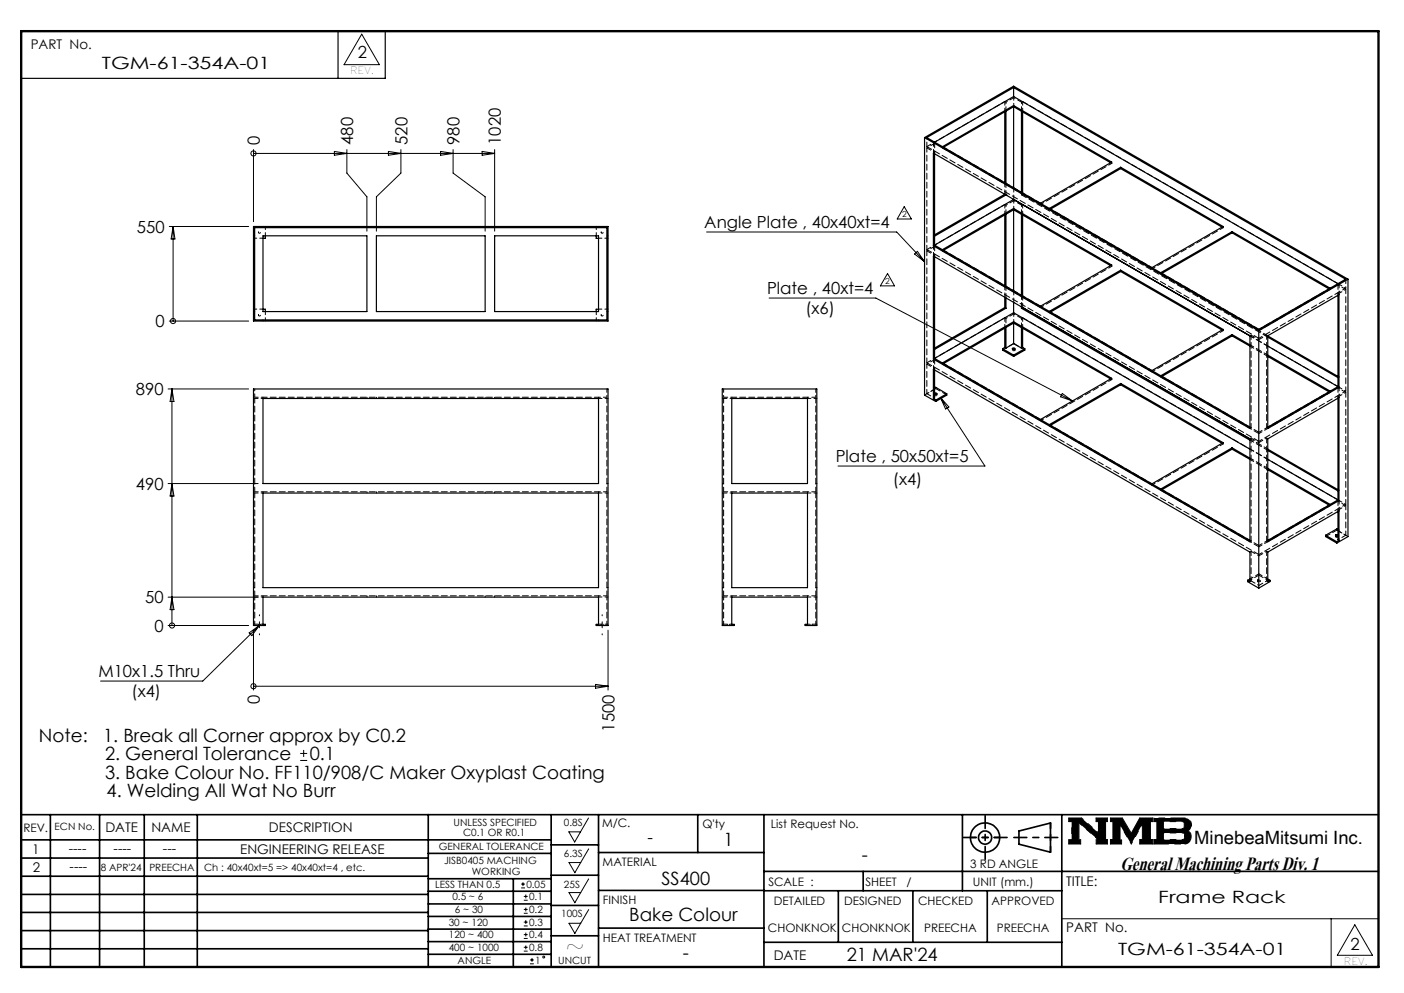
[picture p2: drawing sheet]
<svg xmlns="http://www.w3.org/2000/svg" width="297mm" height="210mm" viewBox="0 0 297 210" stroke-linecap="round" stroke-linejoin="round" font-family="sans-serif">
<path d="M251.3 175.8a1.49 1.49 0 0 0 .7-1.6 1.49 1.49 0 0 0-1.3-1.2" fill="none" stroke="#000" stroke-width=".21" stroke-dasharray="6.3 1.3 1.3 1.3" stroke-dashoffset="6.3" stroke-linecap="butt"/>
<path d="M250.1 173.8l.4 .3M250.2 177.5l.3-.1 .1-.3M250.5 174.9l-.3 .3M250.6 178.5a1.34 1.34 0 0 0 1.2-.8M250.6 176.5l-.1-.3-.3-.1M251.8 177.7l.1-1.2M251.9 176.5l-.2-.5-.4-.2" fill="none" stroke="#000" stroke-width=".21" stroke-dasharray="6.3 1.3 1.3 1.3" stroke-linecap="butt"/>
<g fill="none" stroke="#000" stroke-width=".35">
<path d="M4.5 172.3h287.1M4.5 177.6h112.1M10.7 172.3v32.2M21.1 172.3v32.2M30.5 172.3v32.2M41.7 172.3v32.2M90.6 172.3v32.2M116.6 172.3v32.2M116.6 178.7h10M126.6 172.3v32.2M147.6 172.3v8M161.6 172.3v32.2"/>
<path d="M203.6 172.3v16.1M215.5 175.7l6.7-1.6v6.1l-6.7-1.7zM224.6 172.3v32.2M4.5 185.3h86.1M4.5 181.5h86.1M4.5 189.2h86.1M4.5 193h86.1M4.5 196.8h86.1M90.6 199.1h26M90.6 193.8h26M90.6 188.5h26M90.6 191.2h26"/>
<path d="M90.6 180.5h26M90.6 185.8h26M90.6 196.5h26M108.6 185.8v18.5M116.6 185.1h10M116.6 191.5h10M116.6 197.9h10M126.6 196.3h35M126.6 188.3h35M126.6 180.3h35M161.6 184.3h130M161.6 199.3h63"/>
<path d="M161.6 188.4h63M177.3 188.4v10.9M182.6 184.3v4.1M193.1 188.4v10.9M208.8 188.4v10.9M4.5 200.7h86.1M90.6 201.8h26"/>
<circle cx="208.4" cy="177.1" r="3.1"/>
<circle cx="208.4" cy="177.1" r="1.4"/>
</g>
<g fill="none" stroke="#000" stroke-width=".21">
<path d="M76.5 7.2l3.8 6.5h-7.5zM53.6 32.4h.1M53.6 31.6v15.3M53.6 32.4h51M70.7 32l2.7 .4-2.7 .4zM73.4 31.6v5l4.2 5v7.3M82.2 32l2.6 .4-2.6 .4zM84.8 31.6v5l-5.2 5v7.3M93.2 32l2.6 .4-2.6 .4zM95.8 31.6v5l6.8 5v7.3M102 32l2.6 .4-2.6 .4zM104.6 31.6v17.3"/>
<path d="M35.8 47.9h16.8M36.6 47.9v20M36.6 47.9l.4 2.6h-.8zM149.5 49.1h40.2l5.9 6.2M187.7 57.8l1.5 2.7h-3zM191.3 43.7l1.5 2.6h-3zM193.5 53.7l.6-.5 1.5 2.1zM35.8 67.9h16.8M36.6 67.9h.1M162.7 63h22.6l41.6 21.8M35.6 82.3h17M36.4 82.3v50"/>
<path d="M36.4 82.3l.4 2.6h-.8zM198.9 84.1l9.5 14.5h-31.1M198.9 84.1l1.8 2-.7 .4zM224.7 83.2l2.2 1.6-2.5-.9zM35.6 102.3h19M36.4 102.3l.4 2.6h-.8zM35.6 132.3h17M35.6 126.3h19M36.4 132.3h.1M36.4 126.3l.4 2.6h-.8zM52.7 133.8l2.2-1.5-1.6 2.1zM53.6 133.3v12.6"/>
<path d="M54.9 132.3l-12 11.7h-21.6M128.6 133.3v12.6M53.6 145.1h.1M53.6 145.1h75M63.5 159.3h1.5M64.2 158.6v1.5M126 144.7l2.6 .4-2.6 .4zM63.5 160.8h1.5M120.3 175.9h2.5l-1.2 2.2zM124.5 173l-1.7 2.9M124.5 179.5l-1.7 2.9M110.2 187.8h.9"/>
<path d="M110.2 187h.9M110.6 186.6v.8M110.8 198.5h.8M110.8 197.7h.8M110.8 195.8h.8M110.8 195h.8M110.8 193.1h.8M110.8 192.3h.8M110.8 190.4h.8M110.8 189.6h.8M111.2 189.2v.8M111.2 191.9v.8"/>
<path d="M111.2 194.6v.8M111.2 197.2v.8M111.2 199.9v.9M120.4 182.4h2.4l-1.2 2.2zM120.4 188.8h2.4l-1.2 2.1zM120.4 195.3h2.4l-1.2 2.1zM124.5 185.9l-1.7 2.9M124.5 192.4l-1.7 2.9M224.6 194.3h67M281.6 194.3v10.2M286.6 195.6l3.7 6.4h-7.4zM110.8 201.1h.8"/>
<path d="M110.8 200.3h.8M112.1 203.8h.8M112.1 203h.8M112.5 202.6v.8"/>
<circle cx="53.6" cy="32.5" r=".54"/>
<circle cx="36.6" cy="67.9" r=".54"/>
<circle cx="36.4" cy="132.3" r=".54"/>
<circle cx="53.6" cy="145.1" r=".54"/>
<circle cx="115" cy="202.4" r=".21"/>
</g>
<path d="M4.5 6.6h287.1" fill="none" stroke="#000" stroke-width=".21" stroke-dasharray="6.3 1.3 1.3 1.3" stroke-dashoffset="1.9"/>
<g fill="none" stroke="#000" stroke-width=".21" stroke-dasharray="6.3 1.3 1.3 1.3">
<path d="M226.1 173.8h.6M226.1 177.6v.9M226.1 178.5h2.5M226.1 173v.8M226.7 177.6h-.6M228.2 177.6v-3.6M228.6 178.5v-.9M228.6 177.6h-.4M228.8 173h-2.7M231.9 173v.8M231.9 173.8h.5M231.9 177.6v.9"/>
<path d="M231.9 178.5h2.4M232.3 177.6h-.4M232.4 173.8v2.3M233.9 177.5v-3.7M233.9 173.8h.4M234.3 178.5v-1M234.3 177.5h-.4M234.3 173.8v-.8M234.3 173h-2.4M234.9 173v.8M234.9 173.8h.5M234.9 177.5v1"/>
<path d="M234.9 178.5h2.4M235.4 173.8v3.7M235.4 177.5h-.5M236.9 177.6v-3.2M237.3 178.5v-.9M237.3 177.6h-.4M237.4 173h-2.5M239.3 176.2l-1.9-3.2M241.1 177.5v1M241.1 178.5h2.7M241.1 173l-1.8 3.2M241.7 174.3v3.2"/>
<path d="M241.7 177.5h-.6M243.3 177.5v-3.7M243.3 173.8h.5M243.8 178.5v-1M243.8 177.5h-.5M243.8 173.8v-.8M243.8 173h-2.7M244.1 177.5v1M244.1 173v.8M244.1 173.8h.6M244.7 173.8v3.7M244.7 177.5h-.6"/>
<path d="M246.1 173.8v1.4M246.1 176.1v1.4M250.5 174.1v.8M250.6 177.1v-.6"/>
</g>
<path d="M226.7 173.8v3.8" fill="none" stroke="#000" stroke-width=".21" stroke-dasharray="6.3 1.3 1.3 1.3" stroke-dashoffset="6.3"/>
<path d="M228.2 174l4.1 3.6" fill="none" stroke="#000" stroke-width=".21" stroke-dasharray="6.3 1.3 1.3 1.3" stroke-dashoffset="5.5"/>
<path d="M232.4 176.1l-3.6-3.1M236.9 174.4l2.4 4.1" fill="none" stroke="#000" stroke-width=".21" stroke-dasharray="6.3 1.3 1.3 1.3" stroke-dashoffset="5.9"/>
<path d="M239.3 178.5l2.4-4.2" fill="none" stroke="#000" stroke-width=".21" stroke-dasharray="6.3 1.3 1.3 1.3" stroke-dashoffset="5.8"/>
<path d="M244.1 178.5h6.5" fill="none" stroke="#000" stroke-width=".21" stroke-dasharray="6.3 1.3 1.3 1.3" stroke-dashoffset="3.2"/>
<path d="M250.7 173h-6.6" fill="none" stroke="#000" stroke-width=".21" stroke-dasharray="6.3 1.3 1.3 1.3" stroke-dashoffset="3.3"/>
<path d="M246.1 175.2h4.1M246.1 173.8h4M246.1 177.5h4.1M250.2 176.1h-4.1" fill="none" stroke="#000" stroke-width=".21" stroke-dasharray="6.3 1.3 1.3 1.3" stroke-dashoffset="6.2"/>
<g fill="none" stroke="#000" stroke-width=".25">
<path d="M71.5 6.6v10M81.5 6.6v10h-77M214.4 18.5v1.9M195.6 29.1l70.7 40.8M195.6 29.1l18.8-10.9 70.8 40.8M195.6 29.1v54.5l2.3 1.3M196 29.1l18.4-10.6 70.3 40.5-18.4 10.7zM197.7 32.5v19.3M199.6 31.1l14.8-8.5 20.6 11.8M212.5 23.7v14.9M212.8 23.5v15.3M214.4 22.3l20.8 12-15.1 8.7"/>
<path d="M214.4 22.3l-15 8.7M214.4 20.4l68.6 39.6M214.4 20.4l-16.7 9.7M214.4 22.3v17.4M216.1 23.5v17.2M216.3 23.7v17.1M237.1 35.4l-15.1 8.7M237.1 35.4l21.6 12.5-15 8.7M237.1 35.4v.3M237.1 35.7l21.4 12.3M237.1 35.7l-14.9 8.5M53.6 47.9h75v20h-75z"/>
<path d="M53.9 48.1h74.5v19.6h-74.5zM55.6 49.9h22v16h-22zM56.1 49.9v.5h-.5M79.6 49.9h23v16h-23zM104.6 49.9h22v16h-22zM126.1 49.9v.5h.5M197.4 52l67 38.6v-19.6M197.4 54.1l67 38.7v21.8l-67-38.7zM197.4 52v-19.6l67 38.6M197.7 51.8l-.3 .2M197.7 51.8l66.7 38.5M197.7 54.3v21.5"/>
<path d="M199.6 52.9l14.8-8.5 20.6 11.8M212.5 41.1h.1M212.5 41.1l.3 .1M212.5 45.4v15M212.5 41.1l-14.8 8.6M212.8 41.2h.1M212.8 45.3v15.3M212.8 41.2l-15.1 8.7M214.4 42.2h.1M214.4 44.1v17.4M214.4 42.2l50 28.8M214.4 44.1l20.8 11.9-15.1 8.8"/>
<path d="M214.4 42.2l-16.7 9.6M214.4 44.1l-15 8.7M216.1 45.3v17.2M216.3 45.4v17.2M237.1 57.1l21.6 12.6-15 8.7M237.1 57.1l-15.1 8.8M237.1 57.4l21.4 12.4M237.1 57.1v.3M237.1 57.4l-14.9 8.6M260.6 49l20.8 12M260.6 49l-15.1 8.7M260.6 49v.2"/>
<path d="M260.6 49.2l20.5 11.9M260.6 49.2l-14.8 8.6M285.2 59l-18.9 10.9M285.2 59v54.5l-2.4 1.4M55.6 65.4h.5v.5M126.6 65.4h-.5v.5M197.7 75.8l-.3 .1M197.7 75.8l66.7 38.5M197.7 78.2v6l-.3 .2M199.6 76.9l14.8-8.6 20.6 11.8M212.1 73.8v.2l2.3 1.4M212.1 73.8l2.3 1.3"/>
<path d="M212.5 62.9v2.1M212.5 69.4v4.1M212.5 65l.3 .2M212.5 65l-14.8 8.6M212.5 73.5l.3 .1M212.5 73.5l-.4 .3M212.8 63v2.2M212.8 69.3v4.3M212.8 65.2l-15.1 8.7M214.1 73.7l.5-.1a.2 .2 0 0 1 0 .3 .2 .2 0 0 1-.3 0zM214.3 73.9h.3M214.4 64v2.1"/>
<path d="M214.4 68v4.7M214.4 75.1v.3M214.4 66.1l50 28.9M214.4 68l20.8 12-15.1 8.7M214.4 68l-15 8.8M214.4 66.1l-16.7 9.7M214.4 72.7l1.7 .9M214.4 72.7l-1.6 .9M216.1 64.9v.3M216.1 69.3v4.3M216.1 65.2l48.3 27.9M216.3 65h.1"/>
<path d="M216.3 65l-.2 .2M216.3 69.4v4.1M216.3 73.5l-.2 .1M216.3 73.5l.5 .3M216.8 73.8v.2l-2.4 1.4M216.8 73.8l-2.4 1.3M260.6 70.8v.2M260.6 70.8l3.8 2.1M260.6 70.8l-15.1 8.7M260.6 71l3.8 2.2M260.6 71l-14.8 8.6M266.3 69.9v54.5"/>
<path d="M268.2 71l14.8 8.6M268.2 73.2l14.8 8.6M268.2 71l15-8.7v19.6M268.2 71v19.6l15-8.7M268.2 71.3l14.8 8.6M268.2 75.1l13.2 7.6M268.2 75.4l12.9 7.5M283 62.4v19.4M53.6 82.3h75v50h-2.5v-.3h.5v-5.7h-71v5.7h.5v.3h-2.5zM55.6 84.3h71v18h-71zM152.8 82.3h20v50h-2.5v-.3h.5v-5.7h-16v5.7h.5v.3h-2.5zM154.8 84.3h16v18h-16z"/>
<path d="M197.4 84.4v-6.3l67 38.7v6.2l-.5-.3M197.4 84.4l.5 .2M197.7 83.2l.3-.1a.2 .2 0 0 1 .2 .3 .2 .2 0 0 1-.3 0h-.2M197.7 82l.2-.1 2.4 1.4M197.8 83.4h.3M197.9 84.6v.3M200.3 83.3l-2.4 1.3M200.3 83.3v.3l-2.4 1.3M237.1 81.1l-15.1 8.7M237.1 81.1l21.6 12.5-15 8.7M237.1 81.1v.3M237.1 81.4l21.4 12.4"/>
<path d="M237.1 81.4l-14.9 8.5M260.6 94.7v.3M260.6 94.7l3.8 2.2M260.6 94.7l-15.1 8.7M260.6 95l3.8 2.1M260.6 95l-14.8 8.6M268.2 95l14.8 8.6M268.2 92.8l15-8.7v21.8l-15 8.7zM268.2 97.1l14.8 8.6M268.2 95.2l14.8 8.6M268.2 99.1l13.2 7.6M268.2 99.3l12.9 7.5"/>
<path d="M283 81.8l.2 .1M283 84.2v21.5M283 81.8l-14.8 8.5M55.6 104.3h71v20h-71zM154.8 104.3h16v20h-16zM280.4 113.2v.3l2.4 1.4M280.4 113.2l2.4 1.4M282.6 113.3h.3M282.8 114.6v.3M283 113.1h-.4l-.1 .1 .2 .2 .3-.1M283 108.2v6l.2 .1M283 105.7l.2 .2"/>
<path d="M283 105.7l-14.8 8.6M283 112l-.2-.1-2.4 1.3M283.2 114.3l-.4 .3M283.2 114.3v-6.3l-15 8.8v6.2l.4-.3M263.9 122.7v.3l2.4 1.4M264.4 122.5l-.5 .2M268.2 122.5l.4 .2M268.6 122.7v.3l-2.3 1.4"/>
</g>
<path d="M205.3 177.1h6.2M222.2 174v6.2" fill="none" stroke="#000" stroke-width=".35" stroke-dasharray="15.2 1.3 1.3 1.3" stroke-dashoffset="14.1"/>
<path d="M203.8 177.1h9.2M208.4 172.5v9.2M214.5 177.1h9.3" fill="none" stroke="#000" stroke-width=".35" stroke-dasharray="15.2 1.3 1.3 1.3" stroke-dashoffset="12.5"/>
<path d="M4.5 6.6h287.1v197.9h-287.1z" fill="none" stroke="#000" stroke-width=".5"/>
<path d="M226.1 173v.8h.6v3.8h-.6v.9h2.5v-.9h-.4v-3.6l4.1 3.6h-.4v.9h2.3v-.9h-.3v-3.8h.3v-.8h-2.4v.8h.5v2.3l-3.5-3.1zM234.9 173v.8h.5v3.8h-.5v.9h2.3v-.8h-.3v-3.2l2.4 4 2.4-4.2v3.3h-.6v.9h2.7v-.9h-.5v-3.8h.5v-.8h-2.7l-1.8 3.2-1.9-3.2zM246.1 176.2h4.2l.2 .2 .1 .8-.4 .4h-4.1zM244.1 173v.8h.6v3.8h-.6v.9h6.9l.6-.5 .4-.8-.2-1-.5-.4a1.49 1.49 0 0 0 .7-1.6 1.49 1.49 0 0 0-1.3-1.2zM246.1 173.8h4.1l.3 .3v.8l-.3 .4h-4.1z" fill-rule="evenodd" fill="#000"/>
<path d="M54.9 130v4.3M127.4 130v4.3" fill="none" stroke="#000" stroke-width=".21" stroke-dasharray="15.2 1.3 1.3 1.3" stroke-dashoffset="15"/>
<g fill="none" stroke="#000" stroke-width=".21" stroke-dasharray="1.3 .6" stroke-dashoffset=".9">
<path d="M53.9 82.3v1.7M55.6 84.3h-1.7M128.4 84.3h-1.8M128.4 84v-1.7M153.1 84v-1.7M154.8 84.3h-1.7M172.6 84.3h-1.8M172.6 84v-1.7M55.6 104.3h-1.7M128.4 104.3h-1.8M154.8 104.3h-1.7M172.6 104.3h-1.8"/>
<path d="M55.6 126.3h-1.7M55.6 132h-1.7M128.4 126.3h-1.8M128.4 132h-1.8M154.8 132h-1.7M154.8 126.3h-1.7M170.8 132h1.8M172.6 126.3h-1.8"/>
</g>
<g fill="none" stroke="#000" stroke-width=".21" stroke-dasharray="1.3 .6" stroke-dashoffset=".6">
<path d="M55.6 50.4h-2M56.1 47.9v2M126.1 49.9v-2M128.6 50.4h-2M53.6 65.4h2M56.1 65.9v2M126.1 67.9v-2M126.6 65.4h2M197.8 83.4a.19 .19 0 0 0 .1 .3 .19 .19 0 0 0 .2-.3M282.6 113.3a.19 .19 0 0 0 .2 .3 .19 .19 0 0 0 .2-.3M53.9 126.3v5.7M128.4 132v-5.7"/>
<path d="M153.1 132v-5.7M172.6 132v-5.7"/>
</g>
<g fill="none" stroke="#000" stroke-width=".21" stroke-dasharray="1.3 .6" stroke-dashoffset=".5">
<path d="M197.5 30.2l15.1-8.7M197.5 32.4v-2.2M212.6 21.5v2.2M216.3 23.7v-2.2M197.5 52l15.1-8.7M197.5 54.1v-2.1M212.6 43.3v2.1M216.3 45.4v-2.1M220.1 43.2l15.1-8.7M222 44.1l21.7 12.5M222 44.3l21.7 12.6M243.7 56.9l15.1-8.8"/>
<path d="M197.5 75.9l15.1-8.7M197.5 78.1v-2.2M212.6 67.2v2.2M214.6 73.9a.21 .21 0 0 1-.2 .3 .21 .21 0 0 1-.2-.3M216.3 69.4v-2.2M220.1 65l15.1-8.7M222 65.8l21.7 12.6M222 66.1l21.7 12.5M243.7 78.6l15.1-8.7M266.3 71.5l18.4-10.6M266.3 69.9l15.1-8.7M281.4 60.9l-15.1 8.7"/>
<path d="M283.3 60.1v2.2M53.9 84h74.5M220.1 89l15.1-8.7M222 89.8l21.7 12.5M222 90.1l21.7 12.5M266.3 93.3l18.4-10.6M266.3 91.7l15.1-8.7M281.4 82.7l-15.1 8.7M283.3 81.9v2.2M53.9 104h74.5M243.7 102.6l15.1-8.7M266.3 117.3l18.4-10.6"/>
<path d="M266.3 115.6l15.1-8.7M281.4 106.7l-15.1 8.7M283.3 108v-2.2M53.9 126h74.5M264.4 122.4l1.9-1M266.3 121.4l1.9 1"/>
</g>
<g fill="none" stroke="#000" stroke-width=".21" stroke-dasharray="1.3 .6" stroke-dashoffset=".2">
<path d="M196.1 53v23.7M212.1 74l2.3-1.4M214.4 72.6l2.4 1.4M268.2 71l-51.9-29.9M195.6 83.5l2.3-1.3M197.9 82.2l2.4 1.3M268 92.6v21.8M284.7 83v23.7M53.9 104.3v21.7M172.6 104.3v21.7M264.7 114.4v-21.8M280.4 113.5l2.4-1.4"/>
<path d="M282.8 112.1l2.4 1.4M128.4 126v-21.7M153.1 126v-21.7M266.3 121.6l-2.4 1.4M268.7 123l-2.4-1.4"/>
</g>
<path d="M53.9 84.3v19.7M128.4 104v-19.7M153.1 104v-19.7M172.6 104v-19.7" fill="none" stroke="#000" stroke-width=".21" stroke-dasharray="1.3 .6" stroke-dashoffset=".3"/>
<g fill="none" stroke="#000" stroke-width=".21" stroke-dasharray="1.3 .6">
<path d="M214.4 18.5v-.3M197.5 32.4l.2-.2M197.7 32.2v.3M197.7 30.3l-.2-.1M199.4 31h.1M199.4 31.3v-.3M199.6 31.1l-.2 .2M212.6 21.5l.2 .1M214.4 20.7v-.3M216.1 21.6l.2-.1M235.2 34.5v-.2M235.2 34.5l-.2-.1"/>
<path d="M53.6 49.9h.3M55.6 48.1v-.2M126.6 47.9v.2M128.4 49.9h.2M197.5 54.1l.2-.1M197.5 49.8l.2 .1M197.7 54v.3M197.7 49.6l-.2 .2M197.7 52.1l-.2-.1M199.4 52.8h.1M199.4 53v-.2M199.6 52.9l-.2 .1"/>
<path d="M212.6 43.3l.2 .1M214.4 42.4v-.2M216.1 40.7v.5M216.1 43.4l.2-.1M216.3 41.1l-.2 .1M216.3 41.1v-.3M220.1 43h.1M220.1 43.2v-.2M222 44.3v-.2M222 44.1h.1M222.2 44.2l-.2 .1M235.2 56.3v-.3"/>
<path d="M235.2 56.3l-.2-.1M243.7 56.6h.1M243.7 56.9v-.3M245.6 57.9v-.2M245.6 57.7h.1M245.8 57.8l-.2 .1M258.8 47.9v.2M258.8 48.1l-.3-.1M53.9 65.9h-.3M55.6 67.9v-.3M126.6 67.6v.3M128.6 65.9h-.2"/>
<path d="M197.5 78.1l.2-.1M197.5 73.7l.2 .2M197.7 78v.2M197.7 73.6l-.2 .1M197.7 76l-.2-.1M199.4 76.7h.1M199.4 77v-.3M199.6 76.9l-.2 .1M212.6 67.2l.2 .1M214.2 73.7v.3M214.2 73.9h.1M214.4 72.6h.1"/>
<path d="M214.4 66.4v-.3M214.7 74v-.3M216.1 67.3l.2-.1M220.1 64.7h.1M220.1 65v-.3M222 66.1v-.3M222 65.8h.1M222.2 66l-.2 .1M243.7 78.4h.1M243.7 78.4v.2M245.6 79.7v-.3M245.6 79.4h.1"/>
<path d="M245.8 79.6l-.2 .1M258.8 69.9v-.3M258.8 69.9l-.3-.1M264.7 70.9l-.3 .1M266.3 69.9v-.3M268.2 71l-.2-.1M281.4 60.9h.1M281.4 61.2v-.3M281.4 61.2l-.2-.1M283 62.4v-.2M283 62.2l.3 .1M283 79.9l.3-.2"/>
<path d="M283.3 60.1l-.3 .2M283.3 79.7l-.3-.1M53.9 84.3h-.3M55.6 84.3v-.3M77.6 84.3v-.3M79.6 84.3v-.3M102.6 84.3v-.3M104.6 84.3v-.3M126.6 84v.3M128.6 84.3h-.2M153.1 84.3h-.3M154.8 84v.3"/>
<path d="M170.8 84.3v-.3M172.8 84.3h-.2M197.7 83.3v.2M197.7 83.2v.2M197.7 82.3l-.2-.1M197.7 82l-.2 .2M197.9 82.2v-.3M198.2 83.5v-.2M220.1 88.7h.1M220.1 88.7v.3M222 90.1v-.3M222 89.8h.1"/>
<path d="M222.2 89.9l-.2 .2M235.2 80.3v-.3M235.2 80.3l-.2-.2M258.8 93.6v.3M258.8 93.9l-.3-.2M264.4 90.6l.3-.1M264.7 90.5l-.3-.2M264.7 92.6l-.3 .2M268 90.5l.2 .1M268.2 90.3l-.2 .2M268.2 92.8l-.2-.2M281.4 82.7h.1"/>
<path d="M281.4 83v-.3M281.4 83l-.2-.2M283 84.2v-.3M283 83.9l.3 .2M283.3 81.9l-.3 .1M53.6 102.3h.3M53.9 104.3h-.3M55.6 104.3v-.3M77.6 104.3v-.3M79.6 104.3v-.3M102.6 104v.3M104.6 104.3v-.3"/>
<path d="M126.6 104v.3M128.4 102.3h.2M128.6 104.3h-.2M152.8 102.3h.3M153.1 104.3h-.3M154.8 104v.3M170.8 104.3v-.3M172.6 102.3h.2M172.8 104.3h-.2M243.7 102.3h.1M243.7 102.6v-.3M245.6 103.7v-.3"/>
<path d="M245.6 103.4h.1M245.8 103.5l-.2 .2M264.4 114.6l.3-.2M264.7 114.4l-.3-.1M264.7 116.6l-.3 .1M268 114.4l.2 .2M268.2 114.3l-.2 .1M268.2 116.7l-.2-.1M281.4 106.7h.1M281.4 106.9v-.2M281.4 106.9l-.2-.1M282.5 113.2v.3"/>
<path d="M282.8 111.8v.3M283 108.2v-.3M283 107.9l.3 .1M283 103.8l.3-.1M283 113.3v-.2M283 112.2l.3-.1M283.1 113.5v-.3M283.3 103.7l-.3-.2M283.3 105.8l-.3 .2M283.3 112.1l-.3-.1M53.6 124.3h.3M53.9 126.3h-.3"/>
<path d="M53.9 132h-.3M54.7 132v.3M55.1 132.3v-.3M55.6 126.3v-.3M77.6 126v.3M79.6 126.3v-.3M102.6 126.3v-.3M104.6 126.3v-.3M126.6 126v.3M127.2 132v.3M127.6 132.3v-.3M128.4 124.3h.2"/>
<path d="M128.6 126.3h-.2M128.6 132h-.2M152.8 132h.3M152.8 124.3h.3M153.1 126.3h-.3M153.9 132v.3M154.3 132.3v-.3M154.8 126v.3M170.8 126.3v-.3M171.4 132v.3M171.8 132.3v-.3M172.6 132h.2"/>
<path d="M172.6 124.3h.2M172.8 126.3h-.2M264.4 123l.3-.1M266 122.7v.3M266.6 123v-.3M268.2 123l-.2-.1"/>
</g>
<g fill="none" stroke="#000" stroke-width=".21" stroke-dasharray="1.3 .6" stroke-dashoffset=".4">
<path d="M196.1 31.3v21.5M212.6 38.6v2.5M212.8 38.8v2.4M214.4 42.2v-2.5M196.1 77v6.3M212.6 60.4v2.4M212.8 60.5v2.5M214.4 63.9v-2.4M216.1 62.4v2.5M216.3 65v-2.4M268 70.9v19.6M268.2 73.2l-3.8-2.2"/>
<path d="M268.2 75.1l-3.8-2.2M268.2 75.4l-3.8-2.2M153.1 84h19.5M264.4 93.1l3.8 2.1M264.7 90.5v-19.6M268.2 97.1l-3.8-2.1M268.2 99l-3.8-2.1M268.2 99.3l-3.8-2.2M268.2 95l-3.8-2.2M284.7 82.7v-21.5M153.1 104h19.5M284.7 113.2v-6.3"/>
<path d="M153.1 126h19.5M264.7 122.9v-6.3M268 122.9v-6.3"/>
</g>
<path d="M54.7 49.1a.21 .21 0 0 0 .3 .2 .21 .21 0 0 0 0-.3 .21 .21 0 0 0-.3 .1M127.2 49.1a.21 .21 0 0 0 .3 .2 .21 .21 0 0 0 0-.3 .21 .21 0 0 0-.3 .1M54.7 66.6a.21 .21 0 0 0 .3 .2 .21 .21 0 0 0 0-.3 .21 .21 0 0 0-.3 .1M127.2 66.6a.21 .21 0 0 0 .3 .2 .21 .21 0 0 0 0-.3 .21 .21 0 0 0-.3 .1M266.1 122.6a.21 .21 0 0 0 .2 .3 .21 .21 0 0 0 .2-.3h-.4M266.1 122.9a.26 .26 0 0 1 .4-.1 .26 .26 0 0 1 0 .4 .26 .26 0 0 1-.4-.1v-.2" fill="none" stroke="#000" stroke-width=".21" stroke-dasharray="1.3 .6" stroke-dashoffset=".7"/>
<g fill="none" stroke="#000" stroke-width=".21" stroke-dasharray="1.3 .6" stroke-dashoffset=".1">
<path d="M196.1 31l70.2 40.5M199.4 31l20.7 12M199.4 31.3l20.7 11.9M216.3 21.5l67 38.6M196.1 52.8l70.2 40.5M199.4 52.8l20.7 11.9M199.4 53l20.7 12M216.1 41.2l52.1 30.1M216.3 43.3l67 38.6M245.6 57.7l20.7 11.9M245.6 57.9l20.7 12M196.1 76.7l70.2 40.6"/>
<path d="M199.4 76.7l20.7 12M199.4 77l20.7 12M216.3 67.2l67 38.6M245.6 79.4l20.7 12M245.6 79.7l20.7 12M245.6 103.4l20.7 12M245.6 103.7l20.7 11.9"/>
</g>
<g fill="none" stroke="#000" stroke-width=".21" stroke-dasharray="1.3 .6" stroke-dashoffset="1">
<path d="M196.1 29.1v1.9M196.1 31.3l1.6-1M197.7 32.2l-1.6-.9M197.7 32.2v-1.9M197.7 30l-1.6 1M212.8 21.6v1.9M212.8 21.6l1.6-.9M214.4 20.7l1.7 .9M216.1 21.6v1.9M196.1 53l1.6-.9M197.7 54l-1.6-1M197.7 54v-1.9"/>
<path d="M197.7 51.8l-1.6 1M212.8 43.4v1.9M212.8 43.4l1.6-1M214.4 42.4l1.7 1M216.1 43.4v1.9M196.1 77l1.6-1M197.7 78l-1.6-1M197.7 78v-2M197.7 75.8l-1.6 .9M212.8 69.2v-1.9M212.8 67.3l1.6-.9M214.4 66.4l1.7 .9"/>
<path d="M216.1 67.3v1.9M266.3 71.8l-1.6-.9M268 70.9l-1.7 .9M283 62.2v-1.9M283 60.3l1.7 .9M284.7 60.9l-1.7-.9M284.7 61.2l-1.7 1M284.7 60.9v-1.9M196.1 83.3l1.6-1M197.7 84.2l-1.6-.9M266.3 93.6l-1.6-1M268 92.6l-1.7 1"/>
<path d="M283 83.9v-1.9M283 82l1.7 1M284.7 82.7l-1.7-.9M284.7 83l-1.7 .9M266.3 117.5l-1.6-.9M268 116.6l-1.7 .9M283 107.9v-1.9M283 106l1.7 .9M283 114.1l1.7-.9M284.7 106.7l-1.7-1M284.7 106.9l-1.7 1M284.7 113.2l-1.7-1"/>
<path d="M266.3 123.8l-1.6-.9M268 122.9l-1.7 .9"/>
</g>
<path d="M214.4 22.3v-1.6M214.4 44.1v-1.7M214.4 68v-1.6" fill="none" stroke="#000" stroke-width=".21" stroke-dasharray="1.3 .6" stroke-dashoffset=".8"/>
<text font-size="6.2" x="237.1" y="184">General Machining Parts Div. 1</text>
<text font-size="4.9" x="119.6" y="201.8">~</text>
<g font-size="3.9">
<text x="8.2" y="156.9">Note:</text>
<text x="21.8" y="156.9">1. Break all Corner approx by C0.2</text>
<text x="22.2" y="160.8">2. General Tolerance</text>
<text x="65.5" y="160.8">0.1</text>
<text x="22.2" y="164.7">3. Bake Colour No. FF110/908/C Maker Oxyplast Coating</text>
<text x="22.5" y="168.6">4. Welding All Wat No Burr</text>
<text x="153" y="179">1</text>
<text x="252.6" y="178.6">MinebeaMitsumi Inc.</text>
<text x="182.3" y="182">-</text>
<text x="139.9" y="187.2">SS400</text>
<text x="133.1" y="194.9">Bake Colour</text>
<text x="144.5" y="202.9">-</text>
<text x="179.1" y="203.3">21 MAR'24</text>
</g>
<g font-size="3.6">
<text x="21.6" y="14.7">TGM-61-354A-01</text>
<text x="245" y="190.9">Frame Rack</text>
<text x="236.5" y="201.9">TGM-61-354A-01</text>
</g>
<g font-size="3.5">
<text x="75.7" y="12.3">2</text>
<text x="55" y="30.6" transform="rotate(-90 55 30.6)">0</text>
<text x="74.7" y="30.6" transform="rotate(-90 74.7 30.6)">480</text>
<text x="86.2" y="30.6" transform="rotate(-90 86.2 30.6)">520</text>
<text x="97.2" y="30.6" transform="rotate(-90 97.2 30.6)">980</text>
<text x="106" y="30.6" transform="rotate(-90 106 30.6)">1020</text>
<text x="29" y="49.2">550</text>
<text x="149" y="48.3">Angle Plate , 40x40xt=4</text>
<text x="162.3" y="62.2">Plate , 40xt=4</text>
<text x="32.9" y="69.2">0</text>
<text x="170.4" y="66.5">(x6)</text>
<text x="28.8" y="83.6">890</text>
<text x="176.8" y="97.7">Plate , 50x50xt=5</text>
<text x="28.8" y="103.6">490</text>
<text x="188.9" y="102.7">(x4)</text>
<text x="30.7" y="127.6">50</text>
<text x="32.7" y="133.6">0</text>
<text x="20.8" y="143.2">M10x1.5 Thru</text>
<text x="27.8" y="147.3">(x4)</text>
<text x="55" y="148.9" transform="rotate(-90 55 148.9)">0</text>
<text x="130" y="154.7" transform="rotate(-90 130 154.7)">1500</text>
<text x="137" y="178.4">-</text>
<text x="285.7" y="200.9">2</text>
</g>
<g font-size="2.8">
<text x="6.5" y="10.4">PART No.</text>
<text x="22.3" y="175.9">DATE</text>
<text x="32" y="175.9">NAME</text>
<text x="56.9" y="175.9">DESCRIPTION</text>
<text x="6.8" y="180.6">1</text>
<text x="7" y="184.4">2</text>
<text x="14.5" y="180.3">----</text>
<text x="14.7" y="184.1">----</text>
<text x="24" y="180.3">----</text>
<text x="34.5" y="180.3">---</text>
<text x="50.8" y="180.7">ENGINEERING RELEASE</text>
<text x="225.5" y="187.3">TITLE:</text>
<text x="225.6" y="197.2">PART No.</text>
<text x="163.7" y="203">DATE</text>
</g>
<g font-size="2.5">
<text x="4.9" y="175.9">REV.</text>
<text x="127.3" y="175">M/C.</text>
<text x="148.6" y="175.1">Q'ty</text>
<text x="163.1" y="175.1">List Request No.</text>
<text x="127.5" y="183.1">MATERIAL</text>
<text x="205.2" y="183.6">3 RD ANGLE</text>
<text x="127.6" y="191.2">FINISH</text>
<text x="162.5" y="187.3">SCALE :</text>
<text x="163.7" y="191.5">DETAILED</text>
<text x="178.6" y="191.5">DESIGNED</text>
<text x="183.1" y="187.3">SHEET</text>
<text x="191.8" y="187.3">/</text>
<text x="194.2" y="191.5">CHECKED</text>
<text x="205.8" y="187.3">UNIT (mm.)</text>
<text x="209.8" y="191.5">APPROVED</text>
<text x="162.5" y="197.2">CHONKNOK</text>
<text x="178.1" y="197.2">CHONKNOK</text>
<text x="195.5" y="197.2">PREECHA</text>
<text x="210.9" y="197.2">PREECHA</text>
<text x="127.6" y="199.2">HEAT TREATMENT</text>
</g>
<g font-size="2.1">
<text x="74.1" y="15.7">REV.</text>
<text x="11.6" y="175.6">ECN No.</text>
<text x="92.8" y="179.7">GENERAL TOLERANCE</text>
<text x="95.9" y="174.7">UNLESS SPECIFIED</text>
<text x="98" y="176.9">C0.1 OR R0.1</text>
<text x="119.3" y="174.7">0.8S</text>
<text x="21.3" y="184.3">8 APR'24</text>
<text x="31.6" y="184.1">PREECHA</text>
<text x="43.2" y="184.1">Ch : 40x40xt=5 =&gt; 40x40xt=4 , etc.</text>
<text x="93.9" y="182.8">JISB0405 MACHING</text>
<text x="99.8" y="185.1">WORKING</text>
<text x="119.3" y="181.2">6.3S</text>
<text x="92.1" y="187.8">LESS THAN 0.5</text>
<text x="95.7" y="190.4">0.5 ~ 6</text>
<text x="111.3" y="187.8">0.05</text>
<text x="111.9" y="190.4">0.1</text>
<text x="119.3" y="187.8">25S</text>
<text x="94.9" y="195.8">30 ~ 120</text>
<text x="96.2" y="193.1">6 ~ 30</text>
<text x="111.9" y="195.8">0.3</text>
<text x="111.9" y="193.1">0.2</text>
<text x="118.7" y="194">100S</text>
<text x="94.9" y="201.1">400 ~ 1000</text>
<text x="94.9" y="198.4">120 ~ 400</text>
<text x="96.8" y="203.8">ANGLE</text>
<text x="111.9" y="201.1">0.8</text>
<text x="111.9" y="198.4">0.4</text>
<text x="113.2" y="203.8">1</text>
<text x="118.1" y="203.8">UNCUT</text>
<text x="284.3" y="204.1">REV.</text>
</g>
<g font-size="1.8">
<text x="190.8" y="45.9">2</text>
<text x="187.3" y="60">2</text>
</g>
</svg>
